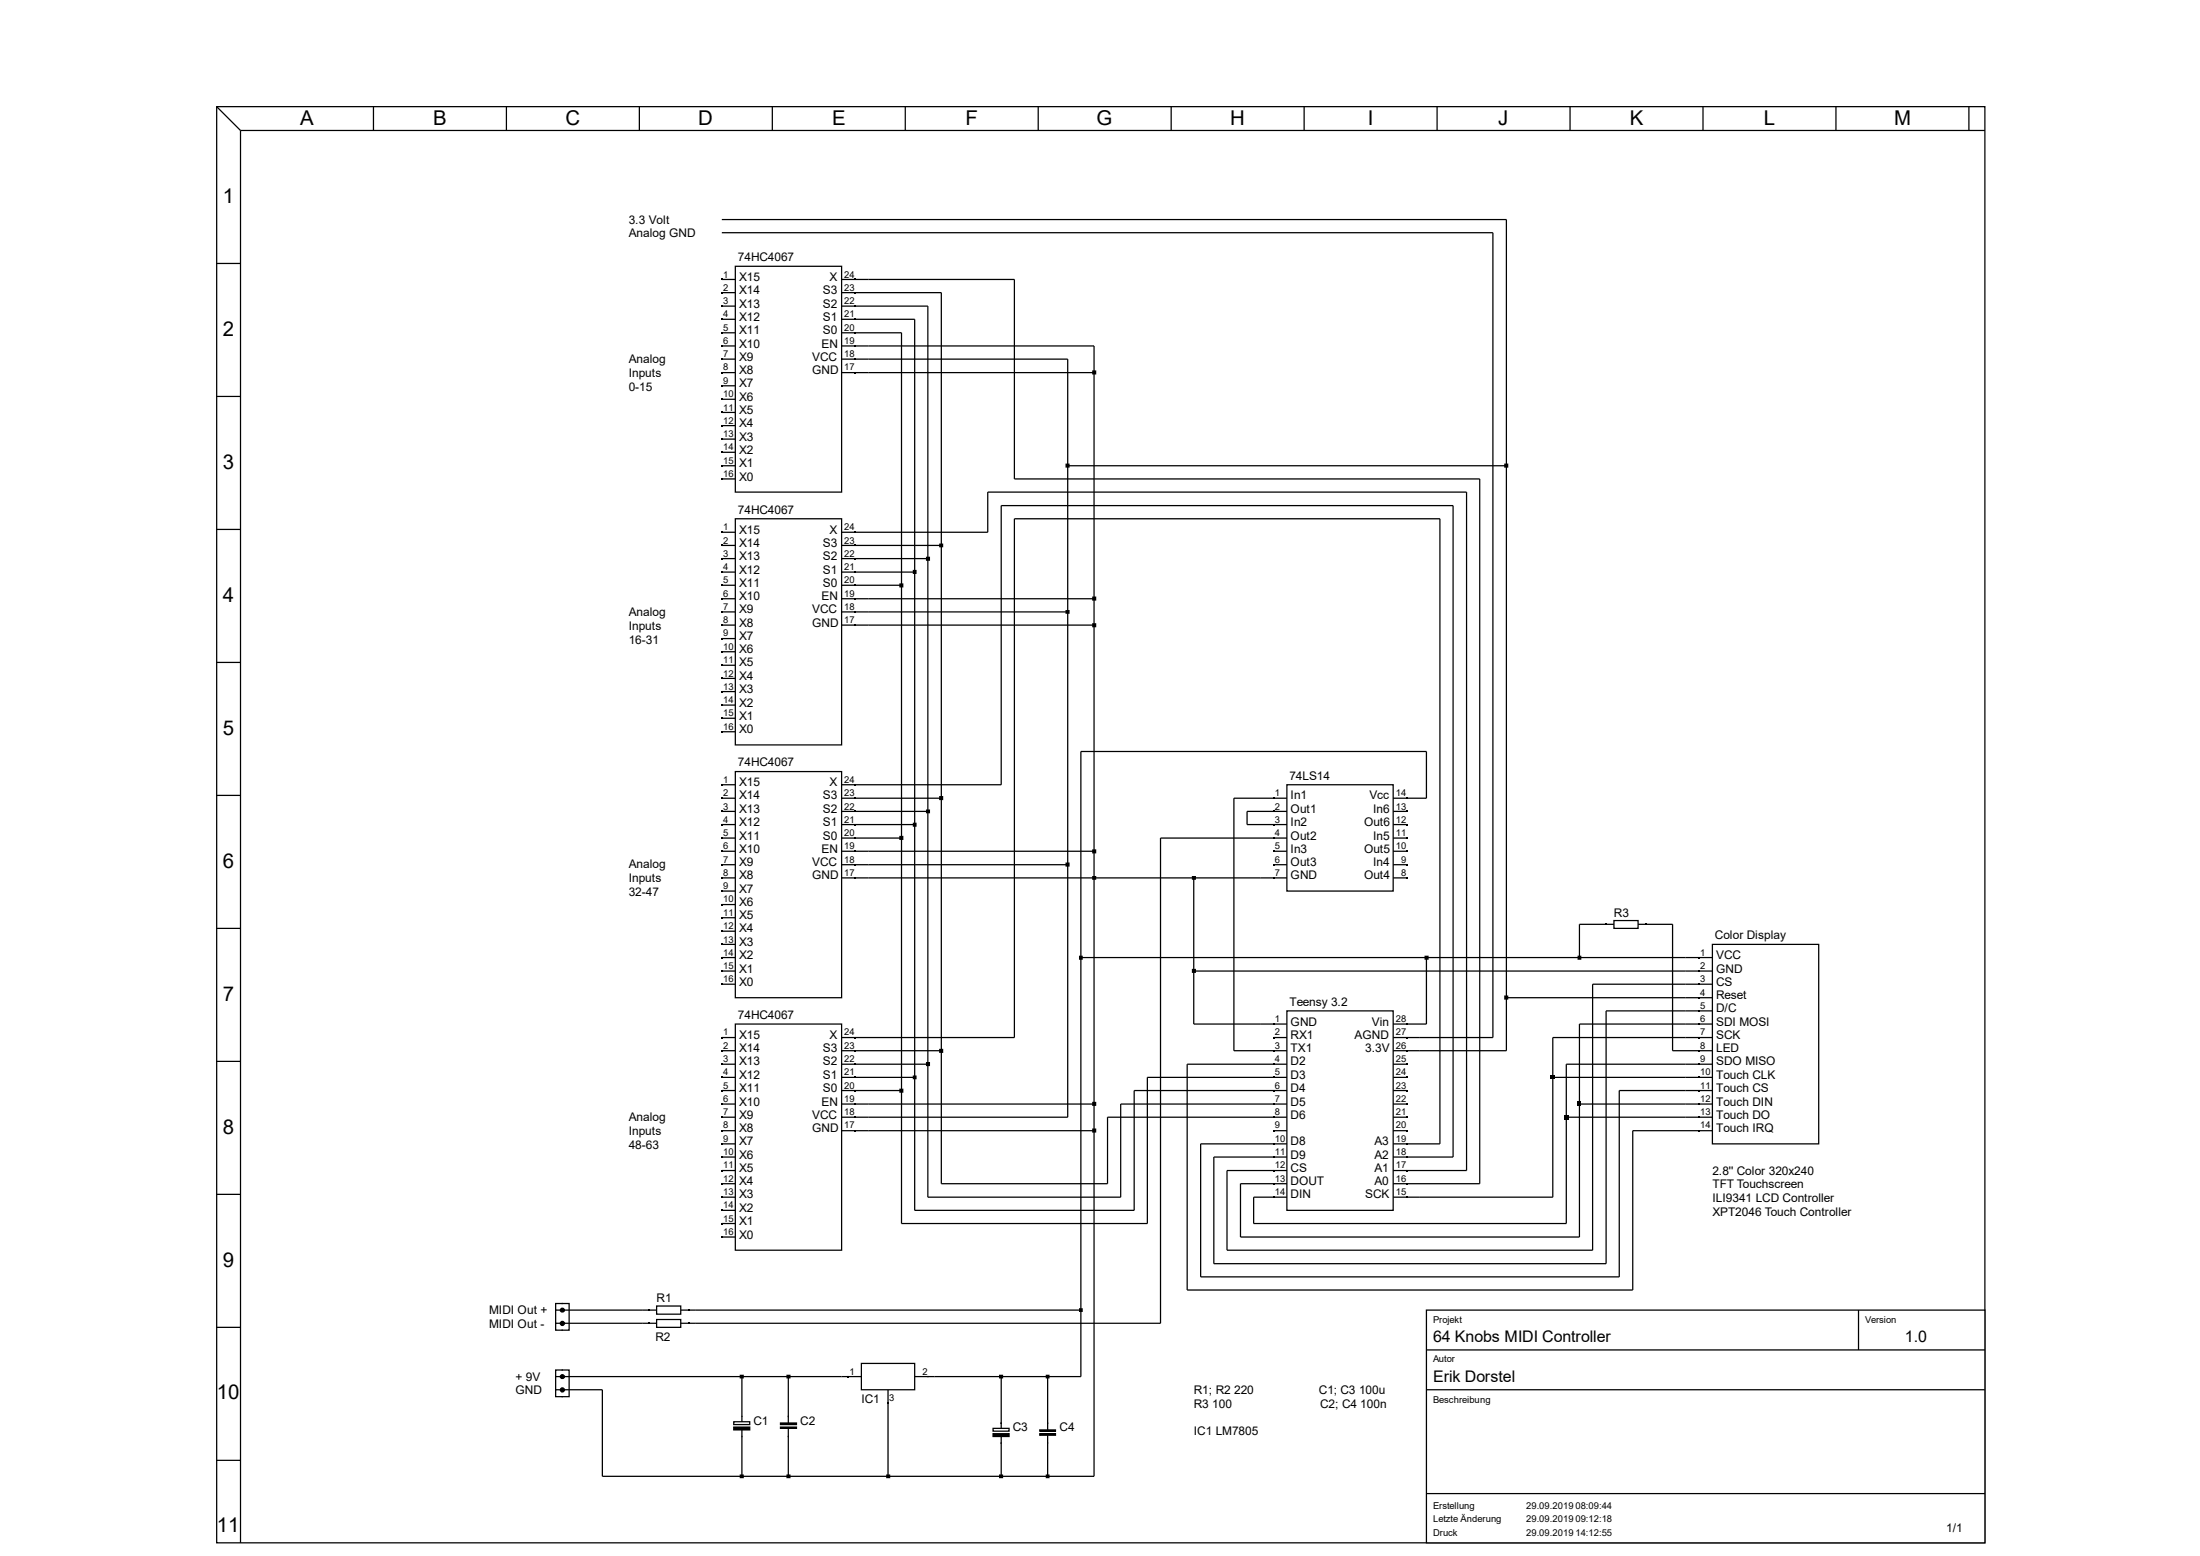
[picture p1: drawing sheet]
<svg xmlns="http://www.w3.org/2000/svg" width="297mm" height="210mm" viewBox="0 0 297 210" stroke-linecap="round" stroke-linejoin="round" font-family="sans-serif">
<g fill="none" stroke="#000" stroke-width=".17">
<path d="M172 138.2h1.7M173.7 136.4h14.4v27h-14.4zM188.1 138.2h1.8M172 140h1.7M172 141.8h1.7M172 143.6h1.7M172 145.4h1.7M172 147.2h1.7M172 149h1.7M172 150.8h1.7M172 152.6h1.7M172 154.4h1.7"/>
<path d="M172 156.2h1.7M172 158h1.7M172 159.8h1.7M188.1 140h1.8M188.1 141.8h1.8M188.1 143.6h1.8M188.1 145.4h1.8M188.1 147.2h1.8M188.1 149h1.8M188.1 150.8h1.8M188.1 152.6h1.8M188.1 154.4h1.8"/>
<path d="M188.1 156.2h1.8M188.1 158h1.8M188.1 159.8h1.8M172 161.6h1.7M188.1 161.6h1.8"/>
</g>
<g fill="#000">
<path d="M171.9 138.1h.1v.2h-.1zM171.9 140h.1v.1h-.1zM189.8 138.1h.2v.2h-.2zM189.8 140h.2v.1h-.2zM171.9 141.7h.1v.2h-.1zM171.9 143.5h.1v.2h-.1zM171.9 145.3h.1v.2h-.1zM171.9 147.1h.1v.2h-.1zM171.9 148.9h.1v.2h-.1zM171.9 150.7h.1v.2h-.1zM171.9 152.5h.1v.2h-.1zM171.9 154.3h.1v.2h-.1z"/>
<path d="M171.9 156.1h.1v.2h-.1zM171.9 157.9h.1v.2h-.1zM171.9 159.7h.1v.2h-.1zM189.8 141.7h.2v.2h-.2zM189.8 143.5h.2v.2h-.2zM189.8 145.3h.2v.2h-.2zM189.8 147.1h.2v.2h-.2zM189.8 148.9h.2v.2h-.2zM189.8 150.7h.2v.2h-.2zM189.8 152.5h.2v.2h-.2zM189.8 154.3h.2v.2h-.2zM189.8 156.1h.2v.2h-.2z"/>
<path d="M189.8 157.9h.2v.2h-.2zM189.8 159.7h.2v.2h-.2zM171.9 161.5h.1v.2h-.1zM189.8 161.5h.2v.2h-.2z"/>
</g>
<path d="M99.3 138.2h14.3v30.5h-14.3z" fill="#fff"/>
<g fill="none" stroke="#000" stroke-width=".17">
<path d="M99.3 138.2h14.3v30.5h-14.3zM97.5 140h1.8M97.5 141.8h1.8M97.5 143.6h1.8M97.5 145.4h1.8M97.5 147.2h1.8M97.5 149h1.8M97.5 150.8h1.8M97.5 152.6h1.8M97.5 154.4h1.8M97.5 156.2h1.8M97.5 158h1.8"/>
<path d="M97.5 159.8h1.8M113.6 140h1.8M113.6 141.8h1.8M113.6 143.6h1.8M113.6 145.4h1.8M113.6 147.2h1.8M113.6 149h1.8M113.6 150.8h1.8M113.6 152.6h1.8M97.5 161.6h1.8M97.5 163.4h1.8M97.5 165.1h1.8"/>
<path d="M97.5 167h1.8"/>
</g>
<g fill="#000">
<path d="M97.4 140h.1v.1h-.1zM115.3 140h.2v.1h-.2zM97.4 141.7h.1v.2h-.1zM97.4 143.5h.1v.2h-.1zM97.4 145.3h.1v.2h-.1zM97.4 147.1h.1v.2h-.1zM97.4 148.9h.1v.2h-.1zM97.4 150.7h.1v.2h-.1zM97.4 152.5h.1v.2h-.1zM97.4 154.3h.1v.2h-.1zM97.4 156.1h.1v.2h-.1zM97.4 157.9h.1v.2h-.1z"/>
<path d="M97.4 159.7h.1v.2h-.1zM115.3 141.7h.2v.2h-.2zM115.3 143.5h.2v.2h-.2zM115.3 145.3h.2v.2h-.2zM115.3 147.1h.2v.2h-.2zM115.3 148.9h.2v.2h-.2zM115.3 150.7h.2v.2h-.2zM115.3 152.5h.2v.2h-.2zM97.4 161.5h.1v.2h-.1zM97.4 163.3h.1v.1h-.1zM97.4 165.1h.1v.2h-.1zM97.4 166.9h.1v.1h-.1z"/>
</g>
<path d="M173.7 105.9h14.4v14.4h-14.4z" fill="#fff"/>
<g fill="none" stroke="#000" stroke-width=".17">
<path d="M172 107.7h1.7M172 109.5h1.7M172 111.3h1.7M172 113.1h1.7M172 114.9h1.7M172 116.7h1.7M172 118.5h1.7M173.7 105.9h14.4v14.4h-14.4zM188.1 107.7h1.8M188.1 109.5h1.8M188.1 111.3h1.8M188.1 113.1h1.8"/>
<path d="M188.1 114.9h1.8M188.1 116.7h1.8M188.1 118.5h1.8"/>
</g>
<g fill="#000">
<path d="M171.9 107.6h.1v.2h-.1zM171.9 109.4h.1v.2h-.1zM171.9 111.2h.1v.2h-.1zM171.9 113h.1v.2h-.1zM171.9 114.8h.1v.2h-.1zM171.9 116.6h.1v.2h-.1zM171.9 118.4h.1v.2h-.1zM189.8 107.6h.2v.2h-.2zM189.8 109.4h.2v.2h-.2zM189.8 111.2h.2v.2h-.2zM189.8 113h.2v.2h-.2zM189.8 114.8h.2v.2h-.2z"/>
<path d="M189.8 116.6h.2v.2h-.2zM189.8 118.4h.2v.2h-.2z"/>
</g>
<path d="M99.3 104.1h14.3v30.6h-14.3z" fill="#fff"/>
<g fill="none" stroke="#000" stroke-width=".17">
<path d="M97.5 105.9h1.8M97.5 107.7h1.8M97.5 109.5h1.8M97.5 111.3h1.8M97.5 113.1h1.8M97.5 114.9h1.8M97.5 116.7h1.8M97.5 118.5h1.8M99.3 104.1h14.3v30.6h-14.3zM113.6 105.9h1.8M113.6 107.7h1.8M113.6 109.5h1.8"/>
<path d="M113.6 111.3h1.8M113.6 113.1h1.8M113.6 114.9h1.8M113.6 116.7h1.8M113.6 118.5h1.8M97.5 120.3h1.8M97.5 122.1h1.8M97.5 123.9h1.8M97.5 125.7h1.8M97.5 127.5h1.8M97.5 129.2h1.8M97.5 131.1h1.8"/>
<path d="M97.5 132.8h1.8M99.1 192.6h2.1v.4h-2.1zM100.2 191.2v.9M100.2 192.8v1.1M114.5 185.8h1.8M116.3 184h7.2v3.6h-7.2zM119.9 187.6v1.8M123.5 185.8h1.8"/>
</g>
<g fill="#000">
<path d="M97.4 105.8h.1v.2h-.1zM97.4 107.6h.1v.2h-.1zM97.4 109.4h.1v.2h-.1zM97.4 111.2h.1v.2h-.1zM97.4 113h.1v.2h-.1zM97.4 114.8h.1v.2h-.1zM97.4 116.6h.1v.2h-.1zM97.4 118.4h.1v.2h-.1zM115.3 105.8h.2v.2h-.2zM115.3 107.6h.2v.2h-.2zM115.3 109.4h.2v.2h-.2zM115.3 111.2h.2v.2h-.2z"/>
<path d="M115.3 113h.2v.2h-.2zM115.3 114.8h.2v.2h-.2zM115.3 116.6h.2v.2h-.2zM115.3 118.4h.2v.2h-.2zM97.4 120.2h.1v.2h-.1zM97.4 122h.1v.2h-.1zM97.4 123.8h.1v.2h-.1zM97.4 125.6h.1v.2h-.1zM97.4 127.4h.1v.2h-.1zM97.4 129.2h.1v.2h-.1zM97.4 131h.1v.1h-.1zM97.4 132.8h.1v.1h-.1z"/>
<path d="M114.4 185.7h.2v.2h-.2zM119.8 189.3h.2v.2h-.2z"/>
</g>
<g fill="#000">
<path d="M100.1 191.1h.1v.2h-.1zM100.1 193.8h.1v.2h-.1z" fill-rule="evenodd"/>
<path d="M114.4 185.7h.2v.2h-.2zM125.2 185.7h.1v.2h-.1z" fill-rule="evenodd"/>
</g>
<path d="M99.1 192.8h2.1" fill="none" stroke="#000" stroke-width=".38"/>
<path d="M99.1 191.9h2.1v.4h-2.1z" fill="#fff"/>
<g fill="none" stroke="#000" stroke-width=".17">
<path d="M75 175.9h1.8v3.6h-1.8zM75 184.9h1.8v3.6h-1.8zM99.1 191.9h2.1v.4h-2.1zM105.4 192.6h2.1v.2h-2.1zM105.4 192.1h2.1v.2h-2.1zM105.4 192.7h2.1M106.4 191.2v.9M106.4 192.8v1.1"/>
<circle cx="75.9" cy="178.6" r=".28"/>
<circle cx="75.9" cy="176.8" r=".26"/>
<circle cx="75.9" cy="187.6" r=".28"/>
<circle cx="75.9" cy="185.8" r=".26"/>
</g>
<g fill="#000">
<path d="M75.8 175.9h.2v.1h-.2zM74.9 176.7h.2v.2h-.2zM74.9 178.5h.2v.2h-.2zM75.8 179.5h.2v.1h-.2z" fill-rule="evenodd"/>
<path d="M75.8 184.8h.2v.2h-.2zM74.9 185.7h.2v.2h-.2zM74.9 187.5h.2v.2h-.2zM75.8 188.4h.2v.2h-.2z" fill-rule="evenodd"/>
<path d="M106.3 191.1h.2v.2h-.2zM106.3 193.8h.2v.2h-.2z" fill-rule="evenodd"/>
<circle cx="75.9" cy="178.6" r=".28"/>
<circle cx="75.9" cy="176.8" r=".26"/>
<circle cx="75.9" cy="187.6" r=".28"/>
<circle cx="75.9" cy="185.8" r=".26"/>
</g>
<path d="M105.4 192.2h2.1" fill="none" stroke="#000" stroke-width=".21"/>
<path d="M99.3 70h14.3v30.5h-14.3z" fill="#fff"/>
<g fill="none" stroke="#000" stroke-width=".17">
<path d="M97.5 71.8h1.8M97.5 73.6h1.8M97.5 75.4h1.8M97.5 77.2h1.8M97.5 79h1.8M99.3 70h14.3v30.5h-14.3zM113.6 71.8h1.8M113.6 73.6h1.8M113.6 75.4h1.8M113.6 77.2h1.8M113.6 79h1.8M97.5 80.8h1.8"/>
<path d="M97.5 82.6h1.8M97.5 84.4h1.8M97.5 86.2h1.8M97.5 88h1.8M97.5 89.8h1.8M97.5 91.6h1.8M97.5 93.3h1.8M97.5 95.2h1.8M97.5 96.9h1.8M97.5 98.8h1.8M113.6 80.8h1.8M113.6 82.6h1.8"/>
<path d="M113.6 84.4h1.8"/>
</g>
<g fill="#000">
<path d="M97.4 71.7h.1v.2h-.1zM97.4 73.5h.1v.2h-.1zM97.4 75.3h.1v.2h-.1zM97.4 77.1h.1v.2h-.1zM97.4 78.9h.1v.2h-.1zM115.3 71.7h.2v.2h-.2zM115.3 73.5h.2v.2h-.2zM115.3 75.3h.2v.2h-.2zM115.3 77.1h.2v.2h-.2zM115.3 78.9h.2v.2h-.2zM97.4 80.7h.1v.2h-.1zM97.4 82.5h.1v.2h-.1z"/>
<path d="M97.4 84.3h.1v.2h-.1zM97.4 86.1h.1v.2h-.1zM97.4 87.9h.1v.2h-.1zM97.4 89.7h.1v.2h-.1zM97.4 91.5h.1v.2h-.1zM97.4 93.3h.1v.1h-.1zM97.4 95.1h.1v.1h-.1zM97.4 96.9h.1v.1h-.1zM97.4 98.6h.1v.2h-.1zM115.3 80.7h.2v.2h-.2zM115.3 82.5h.2v.2h-.2zM115.3 84.3h.2v.2h-.2z"/>
</g>
<path d="M99.3 35.9h14.3v30.5h-14.3z" fill="#fff"/>
<g fill="none" stroke="#000" stroke-width=".17">
<path d="M97.5 37.7h1.8M97.5 39.5h1.8M99.3 35.9h14.3v30.5h-14.3zM113.6 37.7h1.8M113.6 39.5h1.8M97.5 41.3h1.8M97.5 43.1h1.8M97.5 44.9h1.8M97.5 46.7h1.8M97.5 48.5h1.8M97.5 50.3h1.8M97.5 52.1h1.8"/>
<path d="M97.5 53.9h1.8M97.5 55.7h1.8M97.5 57.4h1.8M97.5 59.3h1.8M113.6 41.3h1.8M113.6 43.1h1.8M113.6 44.9h1.8M113.6 46.7h1.8M113.6 48.5h1.8M113.6 50.3h1.8M97.5 61h1.8M97.5 62.9h1.8"/>
<path d="M97.5 64.6h1.8M75 185.8h39.5M100.2 185.8v5.4M106.4 185.8v5.4M134.1 193.5h2.1v.4h-2.1zM135.2 192.1v.9M135.2 193.7v1.1"/>
</g>
<g fill="#000">
<path d="M97.4 37.6h.1v.2h-.1zM97.4 39.4h.1v.2h-.1zM115.3 37.6h.2v.2h-.2zM115.3 39.4h.2v.2h-.2zM97.4 41.2h.1v.2h-.1zM97.4 43h.1v.2h-.1zM97.4 44.8h.1v.2h-.1zM97.4 46.6h.1v.2h-.1zM97.4 48.4h.1v.2h-.1zM97.4 50.2h.1v.2h-.1zM97.4 52h.1v.2h-.1zM97.4 53.8h.1v.2h-.1z"/>
<path d="M97.4 55.6h.1v.2h-.1zM97.4 57.4h.1v.1h-.1zM97.4 59.2h.1v.2h-.1zM115.3 41.2h.2v.2h-.2zM115.3 43h.2v.2h-.2zM115.3 44.8h.2v.2h-.2zM115.3 46.6h.2v.2h-.2zM115.3 48.4h.2v.2h-.2zM115.3 50.2h.2v.2h-.2zM97.4 61h.1v.1h-.1zM97.4 62.7h.1v.2h-.1zM97.4 64.6h.1v.1h-.1z"/>
</g>
<g fill="#000">
<path d="M99.9 185.5h.5v.6h-.5zM106.2 185.5h.5v.6h-.5z" fill-rule="evenodd"/>
<path d="M135 192h.3v.2h-.3zM135 194.7h.3v.2h-.3z" fill-rule="evenodd"/>
</g>
<path d="M134.1 193.7h2.1" fill="none" stroke="#000" stroke-width=".38"/>
<path d="M134.1 192.8h2.1v.4h-2.1z" fill="#fff"/>
<g fill="none" stroke="#000" stroke-width=".17">
<path d="M97.5 29.6h105.9v112.2h-13.5M97.5 31.4h104v108.6h-11.6M115.4 37.7h21.5v26.9h62.9v95.2h-9.9M115.4 39.5h11.7v120.3h22.4v-9h22.5M115.4 46.7h32.3v152.6h-66.4v-11.7h-6.3M115.4 50.3h32.3M115.4 41.3h9.9v120.3h26v-12.6h20.7M115.4 43.1h8.1v120.3h29.6v-16.2h18.9M115.4 44.9h6.3v120.2h33.2v-19.7h17.1M115.4 48.5h28.7v102.3h-28.7M115.4 71.8h17.9v-5.4h64.7v91.6h-8.1M115.4 77.2h8.1"/>
<path d="M115.4 75.4h9.9M115.4 79h6.3M115.4 73.6h11.7M144.1 62.9h59.3M115.4 80.8h32.3M115.4 84.4h32.3M115.4 82.6h28.7M115.4 105.9h19.8v-37.7h61v88h-6.3M115.4 107.7h11.7M115.4 114.9h32.3M115.4 118.5h56.6M115.4 111.3h8.1"/>
<path d="M115.4 109.5h9.9M115.4 113.1h6.3M115.4 116.7h28.7M161.2 118.5v19.7h10.8M172 107.7h-5.4v34.1h5.4M172 109.5h-3.6v1.8h3.6M172 113.1h-15.3v65.5h-64.8M189.9 107.7h2.7v-6.3h-46.7v84.4h-20.6M145.9 129.2h83.5M161.2 131.1h68.2M192.6 129.2v9h-2.7M203.4 134.7h26"/>
<path d="M216.8 124.8h-3.6v4.4M115.4 149h32.3M115.4 152.6h32.3M115.4 141.8h11.7M115.4 140h21.5v-70h57.5v84.4h-4.5M115.4 145.4h8.1M115.4 147.2h6.3M115.4 143.6h9.9M75 176.8h13.6M75 178.6h13.6M88.6 176.3h3.3v1.1h-3.3zM88.6 178.1h3.3v1.1h-3.3z"/>
<path d="M91.9 176.8h54M100.2 193.9v5.4M106.4 193.9v5.4M119.9 189.4v9.9M134.1 192.8h2.1v.4h-2.1zM135.2 185.8v6.3M135.2 194.8v4.5M140.4 193.5h2.1v.2h-2.1zM140.4 193h2.1v.2h-2.1zM140.4 193.1h2.1M141.4 185.8v7.2M141.4 193.7v5.6"/>
</g>
<g fill="#000">
<path d="M203.1 62.6h.5v.5h-.5zM143.8 62.6h.6v.5h-.6zM143.8 82.3h.6v.5h-.6zM143.8 116.4h.6v.6h-.6zM203.1 134.4h.5v.5h-.5z" fill-rule="evenodd"/>
<path d="M147.4 118.2h.6v.5h-.6zM147.4 50h.6v.5h-.6zM147.4 80.5h.6v.6h-.6zM147.4 84.1h.6v.6h-.6zM147.4 114.6h.6v.6h-.6zM147.4 148.7h.6v.6h-.6zM147.4 152.3h.6v.6h-.6zM160.9 118.2h.6v.5h-.6zM160.9 130.8h.6v.5h-.6zM99.9 199h.5v.5h-.5zM106.2 199h.5v.5h-.5zM119.6 199h.6v.5h-.6zM134.9 199h.5v.5h-.5zM141.2 199h.5v.5h-.5z" fill-rule="evenodd"/>
<path d="M145.7 129h.5v.5h-.5zM192.3 129h.6v.5h-.6zM145.7 176.6h.5v.5h-.5zM213 129h.5v.5h-.5zM134.9 185.5h.5v.6h-.5zM141.2 185.5h.5v.6h-.5z" fill-rule="evenodd"/>
<path d="M121.4 146.9h.6v.6h-.6zM121.4 112.8h.6v.6h-.6zM121.4 78.7h.6v.6h-.6z" fill-rule="evenodd"/>
<path d="M123.2 145.2h.5v.5h-.5zM123.2 111h.5v.6h-.5zM123.2 76.9h.5v.6h-.5z" fill-rule="evenodd"/>
<path d="M125 143.3h.6v.6h-.6zM125 109.3h.6v.5h-.6zM125 75.1h.6v.6h-.6z" fill-rule="evenodd"/>
<path d="M126.8 141.6h.5v.5h-.5zM126.8 73.4h.5v.5h-.5zM126.8 107.4h.5v.6h-.5z" fill-rule="evenodd"/>
<path d="M141.4 192h.1v.2h-.1zM141.4 194.7h.1v.2h-.1z" fill-rule="evenodd"/>
</g>
<path d="M140.4 193.6h2.1" fill="none" stroke="#000" stroke-width=".21"/>
<path d="M87.5 176.7h.2v.2h-.2zM87.5 178.5h.2v.2h-.2zM92.9 176.7h.1v.2h-.1zM92.9 178.5h.1v.2h-.1z" fill="#000"/>
<path d="M231.2 127.5h14.3v26.9h-14.3z" fill="#fff"/>
<g fill="none" stroke="#000" stroke-width=".17">
<path d="M216.8 124.8h1.1M217.9 124.2h3.2v1.1h-3.2zM221.1 124.8h4.7v17h5.4M229.4 129.2h1.8M229.4 131.1h1.8M229.4 134.7h1.8M231.2 127.5h14.3v26.9h-14.3zM231.2 132.8h-16.2v35.9h-49.3v-10.7h6.3M231.2 136.4h-14.4v34.2h-52.9v-14.4h8.1M231.2 138.2h-18v28.8h-45.7v-7.2h4.5M172 143.6h-11.7v30.5h60.1v-21.5h10.8M209.6 145.4h21.6"/>
<path d="M211.5 150.8h19.7M213.2 149h18M231.2 140h-21.6v21.6h-19.7M231.2 143.6h-19.7v21.5h-42.3v-3.5h2.8M231.2 147.2h-12.6v25.1h-56.5v-17.9h9.9"/>
</g>
<g fill="#000">
<path d="M216.7 124.7h.2v.2h-.2zM222.1 124.7h.2v.2h-.2zM229.3 129.2h.2v.2h-.2zM229.3 131h.2v.1h-.2zM229.3 132.8h.2v.1h-.2zM229.3 134.5h.2v.2h-.2zM229.3 136.4h.2v.1h-.2zM229.3 138.1h.2v.2h-.2zM229.3 140h.2v.1h-.2zM209.4 145.2h.5v.5h-.5zM211.2 150.5h.5v.6h-.5zM213 148.7h.5v.6h-.5z"/>
<path d="M229.3 141.7h.2v.2h-.2zM229.3 143.5h.2v.2h-.2zM229.3 145.3h.2v.2h-.2zM229.3 147.1h.2v.2h-.2zM229.3 148.9h.2v.2h-.2zM229.3 150.7h.2v.2h-.2zM229.3 152.5h.2v.2h-.2z"/>
</g>
<g fill="#fff">
<path d="M29.3 14.4h238.7v3.2h-238.7z"/>
<path d="M29.3 14.4h3.2v193.8h-3.2z"/>
</g>
<g fill="none" stroke="#000" stroke-width=".17">
<path d="M29.3 14.4h238.7v193.8h-238.7zM29.3 14.4l3.2 3.2M32.5 17.6h235.5M32.5 17.6v190.6M50.4 14.4v3.2M68.4 14.4v3.2M86.3 14.4v3.2M104.3 14.4v3.2M122.2 14.4v3.2M140.2 14.4v3.2M158.1 14.4v3.2M176.1 14.4v3.2"/>
<path d="M194 14.4v3.2M212 14.4v3.2M229.9 14.4v3.2M247.9 14.4v3.2M265.8 14.4v3.2M29.3 35.6h3.2M29.3 53.5h3.2M29.3 71.5h3.2M29.3 89.4h3.2M29.3 107.4h3.2M29.3 125.3h3.2M29.3 143.3h3.2"/>
<path d="M29.3 161.2h3.2M29.3 179.2h3.2M29.3 197.1h3.2"/>
</g>
<path d="M192.6 176.8h75.4v31.4h-75.4z" fill="#fff"/>
<path d="M192.6 176.8h75.4v31.4h-75.4zM250.9 176.8v5.4M192.6 182.2h75.4M192.6 187.6h75.4M192.6 201.6h75.4" fill="none" stroke="#000" stroke-width=".17"/>
<g font-size="2.8">
<text x="40.5" y="16.9">A</text>
<text x="58.5" y="16.9">B</text>
<text x="76.3" y="16.9">C</text>
<text x="94.3" y="16.9">D</text>
<text x="112.4" y="16.9">E</text>
<text x="130.3" y="16.9">F</text>
<text x="148" y="16.9">G</text>
<text x="166.1" y="16.9">H</text>
<text x="184.7" y="16.9">I</text>
<text x="202.3" y="16.9">J</text>
<text x="220" y="16.9">K</text>
<text x="238.1" y="16.9">L</text>
<text x="255.7" y="16.9">M</text>
<text x="30.1" y="27.3">1</text>
<text x="30.1" y="45.3">2</text>
<text x="30.1" y="63.2">3</text>
<text x="30.1" y="81.2">4</text>
<text x="30.1" y="99.1">5</text>
<text x="30.1" y="117.1">6</text>
<text x="30.1" y="135">7</text>
<text x="30.1" y="153">8</text>
<text x="30.1" y="170.9">9</text>
<text x="29.3" y="188.9">10</text>
<text x="29.3" y="206.8">11</text>
</g>
<g font-size="2.2">
<text x="193.5" y="181.1">64 Knobs MIDI Controller</text>
<text x="257.2" y="181.1">1.0</text>
<text x="193.5" y="186.5">Erik Dorstel</text>
</g>
<g font-size="1.6">
<text x="84.9" y="32">Analog GND</text>
<text x="84.9" y="30.2">3.3 Volt</text>
<text x="99.6" y="35.2">74HC4067</text>
<text x="99.8" y="37.9">X15</text>
<text x="99.8" y="39.7">X14</text>
<text x="99.8" y="41.5">X13</text>
<text x="111.1" y="39.7">S3</text>
<text x="111.1" y="41.5">S2</text>
<text x="112" y="37.9">X</text>
<text x="99.8" y="43.3">X12</text>
<text x="99.8" y="45.1">X11</text>
<text x="99.8" y="46.9">X10</text>
<text x="110.9" y="46.9">EN</text>
<text x="111.1" y="43.3">S1</text>
<text x="111.1" y="45.1">S0</text>
<text x="84.9" y="49">Analog</text>
<text x="84.9" y="50.9">Inputs</text>
<text x="84.9" y="52.7">0-15</text>
<text x="99.8" y="48.7">X9</text>
<text x="99.8" y="50.5">X8</text>
<text x="99.8" y="52.3">X7</text>
<text x="109.6" y="48.7">VCC</text>
<text x="109.6" y="50.5">GND</text>
<text x="99.8" y="54.1">X6</text>
<text x="99.8" y="55.9">X5</text>
<text x="99.8" y="57.7">X4</text>
<text x="99.8" y="59.5">X3</text>
<text x="99.8" y="61.3">X2</text>
<text x="99.8" y="63">X1</text>
<text x="99.8" y="64.9">X0</text>
<text x="99.6" y="69.3">74HC4067</text>
<text x="99.8" y="72">X15</text>
<text x="99.8" y="73.8">X14</text>
<text x="99.8" y="75.6">X13</text>
<text x="99.8" y="77.4">X12</text>
<text x="111.1" y="73.8">S3</text>
<text x="111.1" y="75.6">S2</text>
<text x="111.1" y="77.4">S1</text>
<text x="112" y="72">X</text>
<text x="84.9" y="83.1">Analog</text>
<text x="99.8" y="79.2">X11</text>
<text x="99.8" y="81">X10</text>
<text x="99.8" y="82.8">X9</text>
<text x="109.6" y="82.8">VCC</text>
<text x="110.9" y="81">EN</text>
<text x="111.1" y="79.2">S0</text>
<text x="84.9" y="85">Inputs</text>
<text x="84.9" y="86.9">16-31</text>
<text x="99.8" y="84.6">X8</text>
<text x="99.8" y="86.4">X7</text>
<text x="99.8" y="88.2">X6</text>
<text x="99.8" y="90">X5</text>
<text x="109.6" y="84.6">GND</text>
<text x="99.8" y="91.8">X4</text>
<text x="99.8" y="93.6">X3</text>
<text x="99.8" y="95.4">X2</text>
<text x="99.8" y="97.2">X1</text>
<text x="99.8" y="98.9">X0</text>
<text x="99.6" y="103.4">74HC4067</text>
<text x="99.8" y="106.1">X15</text>
<text x="99.8" y="107.9">X14</text>
<text x="111.1" y="107.9">S3</text>
<text x="112" y="106.1">X</text>
<text x="174.1" y="105.2">74LS14</text>
<text x="174.2" y="107.9">In1</text>
<text x="184.9" y="107.9">Vcc</text>
<text x="99.8" y="109.7">X13</text>
<text x="99.8" y="111.5">X12</text>
<text x="99.8" y="113.3">X11</text>
<text x="111.1" y="109.7">S2</text>
<text x="111.1" y="111.5">S1</text>
<text x="111.1" y="113.3">S0</text>
<text x="174.2" y="109.7">Out1</text>
<text x="174.2" y="111.5">In2</text>
<text x="174.2" y="113.3">Out2</text>
<text x="184.1" y="111.5">Out6</text>
<text x="185.4" y="109.7">In6</text>
<text x="185.4" y="113.3">In5</text>
<text x="84.9" y="117.2">Analog</text>
<text x="84.9" y="119.1">Inputs</text>
<text x="99.8" y="115.1">X10</text>
<text x="99.8" y="116.9">X9</text>
<text x="99.8" y="118.7">X8</text>
<text x="109.6" y="116.9">VCC</text>
<text x="109.6" y="118.7">GND</text>
<text x="110.9" y="115.1">EN</text>
<text x="174.2" y="115.1">In3</text>
<text x="174.2" y="116.9">Out3</text>
<text x="174.2" y="118.7">GND</text>
<text x="184.1" y="115.1">Out5</text>
<text x="184.1" y="118.7">Out4</text>
<text x="185.4" y="116.9">In4</text>
<text x="84.9" y="120.9">32-47</text>
<text x="99.8" y="120.5">X7</text>
<text x="99.8" y="122.3">X6</text>
<text x="99.8" y="124.1">X5</text>
<text x="99.8" y="125.9">X4</text>
<text x="217.9" y="123.7">R3</text>
<text x="99.8" y="127.7">X3</text>
<text x="99.8" y="129.5">X2</text>
<text x="99.8" y="131.3">X1</text>
<text x="231.5" y="126.8">Color Display</text>
<text x="231.7" y="129.5">VCC</text>
<text x="231.7" y="131.3">GND</text>
<text x="99.6" y="137.5">74HC4067</text>
<text x="99.8" y="133.1">X0</text>
<text x="174.1" y="135.8">Teensy 3.2</text>
<text x="231.7" y="133.1">CS</text>
<text x="231.7" y="134.8">Reset</text>
<text x="231.7" y="136.7">D/C</text>
<text x="99.8" y="140.3">X15</text>
<text x="99.8" y="142">X14</text>
<text x="99.8" y="143.8">X13</text>
<text x="111.1" y="142">S3</text>
<text x="111.1" y="143.8">S2</text>
<text x="112" y="140.3">X</text>
<text x="174.2" y="138.4">GND</text>
<text x="174.2" y="140.3">RX1</text>
<text x="174.2" y="142">TX1</text>
<text x="174.2" y="143.8">D2</text>
<text x="182.9" y="140.3">AGND</text>
<text x="184.3" y="142">3.3V</text>
<text x="185.2" y="138.4">Vin</text>
<text x="231.7" y="138.4">SDI MOSI</text>
<text x="231.7" y="140.3">SCK</text>
<text x="231.7" y="142">LED</text>
<text x="231.7" y="143.8">SDO MISO</text>
<text x="99.8" y="145.6">X12</text>
<text x="99.8" y="147.4">X11</text>
<text x="99.8" y="149.2">X10</text>
<text x="110.9" y="149.2">EN</text>
<text x="111.1" y="145.6">S1</text>
<text x="111.1" y="147.4">S0</text>
<text x="174.2" y="145.6">D3</text>
<text x="174.2" y="147.4">D4</text>
<text x="174.2" y="149.2">D5</text>
<text x="231.7" y="145.6">Touch CLK</text>
<text x="231.7" y="147.4">Touch CS</text>
<text x="231.7" y="149.2">Touch DIN</text>
<text x="84.9" y="151.3">Analog</text>
<text x="84.9" y="153.2">Inputs</text>
<text x="84.9" y="155.1">48-63</text>
<text x="99.8" y="151">X9</text>
<text x="99.8" y="152.8">X8</text>
<text x="99.8" y="154.6">X7</text>
<text x="109.6" y="151">VCC</text>
<text x="109.6" y="152.8">GND</text>
<text x="174.2" y="151">D6</text>
<text x="174.2" y="154.6">D8</text>
<text x="185.5" y="154.6">A3</text>
<text x="231.7" y="151">Touch DO</text>
<text x="231.7" y="152.8">Touch IRQ</text>
<text x="99.8" y="156.4">X6</text>
<text x="99.8" y="158.2">X5</text>
<text x="99.8" y="160">X4</text>
<text x="99.8" y="161.8">X3</text>
<text x="174.2" y="156.4">D9</text>
<text x="174.2" y="158.2">CS</text>
<text x="174.2" y="160">DOUT</text>
<text x="174.2" y="161.8">DIN</text>
<text x="184.3" y="161.8">SCK</text>
<text x="185.5" y="156.4">A2</text>
<text x="185.5" y="158.2">A1</text>
<text x="185.5" y="160">A0</text>
<text x="231.2" y="158.5">2.8'' Color 320x240</text>
<text x="231.2" y="160.4">TFT Touchscreen</text>
<text x="99.8" y="163.6">X2</text>
<text x="99.8" y="165.4">X1</text>
<text x="99.8" y="167.2">X0</text>
<text x="231.2" y="162.2">ILI9341 LCD Controller</text>
<text x="231.2" y="164.1">XPT2046 Touch Controller</text>
<text x="66" y="177.4">MIDI Out +</text>
<text x="66" y="179.2">MIDI Out -</text>
<text x="88.6" y="175.8">R1</text>
<text x="88.5" y="181">R2</text>
<text x="69.6" y="186.4">+ 9V</text>
<text x="69.6" y="188.2">GND</text>
<text x="116.3" y="189.4">IC1</text>
<text x="161.2" y="188.1">R1; R2 220</text>
<text x="161.2" y="190">R3 100</text>
<text x="178.1" y="188.1">C1; C3 100u</text>
<text x="178.2" y="190">C2; C4 100n</text>
<text x="101.7" y="192.3">C1</text>
<text x="108" y="192.3">C2</text>
<text x="136.7" y="193.2">C3</text>
<text x="143" y="193.2">C4</text>
<text x="161.2" y="193.7">IC1 LM7805</text>
<text x="262.8" y="206.8">1/1</text>
</g>
<g font-size="1.3">
<text x="97.6" y="37.5">1</text>
<text x="97.6" y="39.2">2</text>
<text x="97.6" y="41">3</text>
<text x="114" y="37.5">24</text>
<text x="114" y="39.2">23</text>
<text x="114" y="41">22</text>
<text x="97.6" y="42.8">4</text>
<text x="97.6" y="44.6">5</text>
<text x="97.6" y="46.4">6</text>
<text x="114" y="42.8">21</text>
<text x="114" y="44.6">20</text>
<text x="114" y="46.4">19</text>
<text x="97.6" y="48.2">7</text>
<text x="97.6" y="50">8</text>
<text x="97.6" y="51.8">9</text>
<text x="97.6" y="53.6">10</text>
<text x="114" y="48.2">18</text>
<text x="114" y="50">17</text>
<text x="97.6" y="55.4">11</text>
<text x="97.6" y="57.2">12</text>
<text x="97.6" y="59">13</text>
<text x="97.6" y="60.8">14</text>
<text x="97.6" y="62.6">15</text>
<text x="97.6" y="64.4">16</text>
<text x="97.6" y="71.5">1</text>
<text x="114" y="71.5">24</text>
<text x="97.6" y="73.4">2</text>
<text x="97.6" y="75.1">3</text>
<text x="97.6" y="76.9">4</text>
<text x="114" y="73.4">23</text>
<text x="114" y="75.1">22</text>
<text x="114" y="76.9">21</text>
<text x="97.6" y="78.7">5</text>
<text x="97.6" y="80.5">6</text>
<text x="97.6" y="82.3">7</text>
<text x="114" y="78.7">20</text>
<text x="114" y="80.5">19</text>
<text x="114" y="82.3">18</text>
<text x="97.6" y="84.1">8</text>
<text x="97.6" y="85.9">9</text>
<text x="97.6" y="87.7">10</text>
<text x="97.6" y="89.5">11</text>
<text x="114" y="84.1">17</text>
<text x="97.6" y="91.3">12</text>
<text x="97.6" y="93.1">13</text>
<text x="97.6" y="94.9">14</text>
<text x="97.6" y="96.7">15</text>
<text x="97.6" y="98.5">16</text>
<text x="97.6" y="105.7">1</text>
<text x="97.6" y="107.4">2</text>
<text x="114" y="105.7">24</text>
<text x="114" y="107.4">23</text>
<text x="172.1" y="107.4">1</text>
<text x="188.4" y="107.4">14</text>
<text x="97.6" y="109.3">3</text>
<text x="97.6" y="111">4</text>
<text x="97.6" y="112.8">5</text>
<text x="114" y="109.3">22</text>
<text x="114" y="111">21</text>
<text x="114" y="112.8">20</text>
<text x="172.1" y="109.3">2</text>
<text x="172.1" y="111">3</text>
<text x="172.1" y="112.8">4</text>
<text x="188.4" y="109.3">13</text>
<text x="188.4" y="111">12</text>
<text x="188.4" y="112.8">11</text>
<text x="97.6" y="114.6">6</text>
<text x="97.6" y="116.4">7</text>
<text x="97.6" y="118.2">8</text>
<text x="114" y="114.6">19</text>
<text x="114" y="116.4">18</text>
<text x="114" y="118.2">17</text>
<text x="172.1" y="114.6">5</text>
<text x="172.1" y="116.4">6</text>
<text x="172.1" y="118.2">7</text>
<text x="188.4" y="114.6">10</text>
<text x="189.1" y="116.4">9</text>
<text x="189.1" y="118.2">8</text>
<text x="97.6" y="120">9</text>
<text x="97.6" y="121.8">10</text>
<text x="97.6" y="123.6">11</text>
<text x="97.6" y="125.4">12</text>
<text x="97.6" y="127.2">13</text>
<text x="97.6" y="129">14</text>
<text x="97.6" y="130.8">15</text>
<text x="229.5" y="129">1</text>
<text x="229.5" y="130.8">2</text>
<text x="97.6" y="132.6">16</text>
<text x="172.1" y="138">1</text>
<text x="188.4" y="138">28</text>
<text x="229.5" y="132.6">3</text>
<text x="229.5" y="134.4">4</text>
<text x="229.5" y="136.2">5</text>
<text x="229.5" y="138">6</text>
<text x="97.6" y="139.7">1</text>
<text x="97.6" y="141.6">2</text>
<text x="97.6" y="143.3">3</text>
<text x="114" y="139.7">24</text>
<text x="114" y="141.6">23</text>
<text x="114" y="143.3">22</text>
<text x="172.1" y="139.7">2</text>
<text x="172.1" y="141.6">3</text>
<text x="172.1" y="143.3">4</text>
<text x="188.4" y="139.7">27</text>
<text x="188.4" y="141.6">26</text>
<text x="188.4" y="143.3">25</text>
<text x="229.5" y="139.7">7</text>
<text x="229.5" y="141.6">8</text>
<text x="229.5" y="143.3">9</text>
<text x="97.6" y="145.2">4</text>
<text x="97.6" y="146.9">5</text>
<text x="97.6" y="148.7">6</text>
<text x="114" y="145.2">21</text>
<text x="114" y="146.9">20</text>
<text x="114" y="148.7">19</text>
<text x="172.1" y="145.2">5</text>
<text x="172.1" y="146.9">6</text>
<text x="172.1" y="148.7">7</text>
<text x="188.4" y="145.2">24</text>
<text x="188.4" y="146.9">23</text>
<text x="188.4" y="148.7">22</text>
<text x="229.5" y="145.2">10</text>
<text x="229.5" y="146.9">11</text>
<text x="229.5" y="148.7">12</text>
<text x="97.6" y="150.5">7</text>
<text x="97.6" y="152.3">8</text>
<text x="97.6" y="154.1">9</text>
<text x="97.6" y="155.9">10</text>
<text x="114" y="150.5">18</text>
<text x="114" y="152.3">17</text>
<text x="172.1" y="150.5">8</text>
<text x="172.1" y="152.3">9</text>
<text x="172.1" y="154.1">10</text>
<text x="172.1" y="155.9">11</text>
<text x="188.4" y="150.5">21</text>
<text x="188.4" y="152.3">20</text>
<text x="188.4" y="154.1">19</text>
<text x="188.4" y="155.9">18</text>
<text x="229.5" y="150.5">13</text>
<text x="229.5" y="152.3">14</text>
<text x="97.6" y="157.7">11</text>
<text x="97.6" y="159.5">12</text>
<text x="97.6" y="161.3">13</text>
<text x="172.1" y="157.7">12</text>
<text x="172.1" y="159.5">13</text>
<text x="172.1" y="161.3">14</text>
<text x="188.4" y="157.7">17</text>
<text x="188.4" y="159.5">16</text>
<text x="188.4" y="161.3">15</text>
<text x="97.6" y="163.1">14</text>
<text x="97.6" y="164.9">15</text>
<text x="97.6" y="166.7">16</text>
<text x="193.5" y="178.5">Projekt</text>
<text x="251.8" y="178.5">Version</text>
<text x="114.7" y="185.5">1</text>
<text x="124.5" y="185.5">2</text>
<text x="193.5" y="183.9">Autor</text>
<text x="120.1" y="189.1">3</text>
<text x="193.5" y="189.3">Beschreibung</text>
<text x="193.5" y="203.7">Erstellung</text>
<text x="206" y="203.7">29.09.2019 08:09:44</text>
<text x="193.5" y="205.4">Letzte Änderung</text>
<text x="193.5" y="207.3">Druck</text>
<text x="206" y="205.4">29.09.2019 09:12:18</text>
<text x="206" y="207.3">29.09.2019 14:12:55</text>
</g>
</svg>
